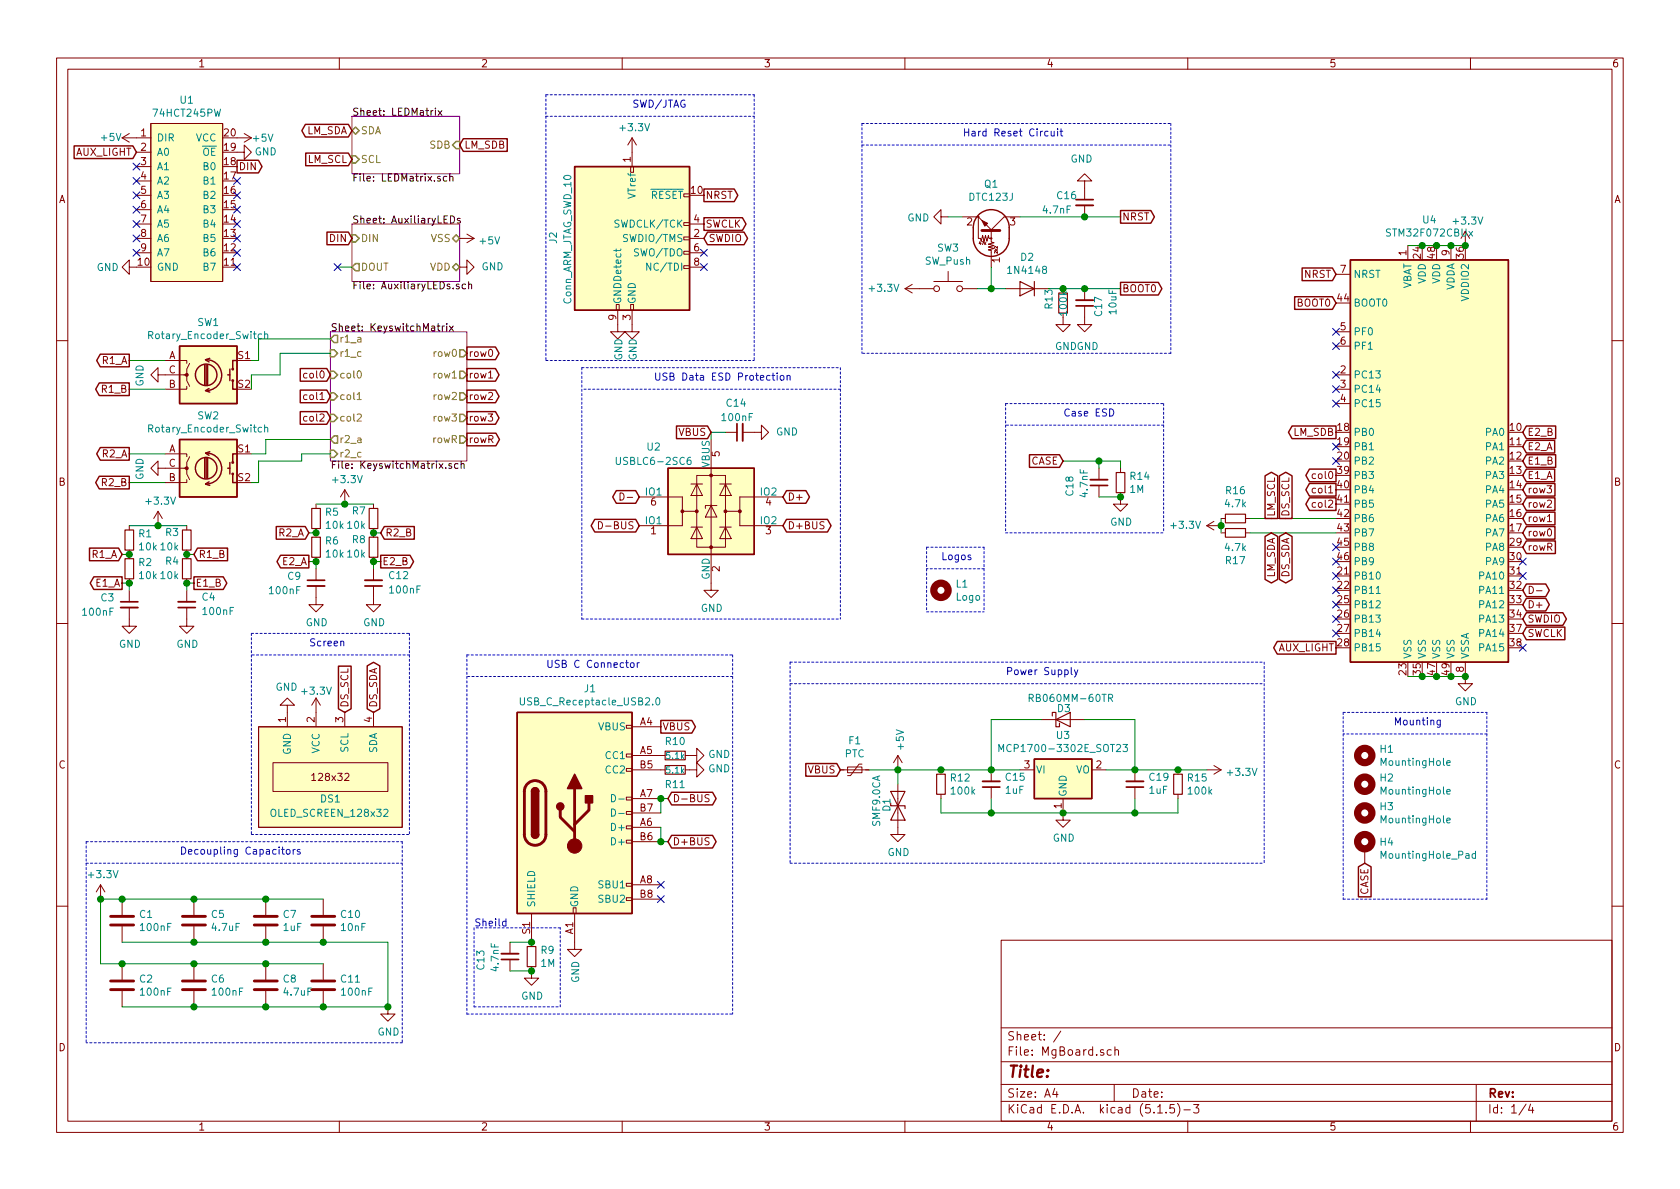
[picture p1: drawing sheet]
<svg xmlns="http://www.w3.org/2000/svg" width="297mm" height="210mm" viewBox="0 0 297 210" stroke-linecap="round" stroke-linejoin="round" font-family="sans-serif">
<g fill="none" stroke="#840000" stroke-width=".18">
<path d="M10 10.3h277v189.9h-277zM12 12.2h273v186.1h-273zM60 10.3v1.9M110 10.3v1.9M160 10.3v1.9M210 10.3v1.9M260 10.3v1.9M21.6 24.4h5.1M21.6 24.4l1.3 .7M22.9 23.6l-1.3 .8M24.1 26.9h2.6M24.1 29.5h2.6"/>
<path d="M24.1 32h2.6M24.1 34.5h2.6M24.1 37.1h2.6M24.1 39.6h2.6M26.7 21.8h12.7v28h-12.7zM41.9 26.9h1.3v-1.3l1.2 1.3-1.2 1.3v-1.3M41.9 24.4h2.5M43.2 23.6l1.2 .8M44.4 24.4l-1.2 .7M111.5 29.5h.5v1h-.5zM111.8 24.4l-.8 1.2M111.8 24.4v5.1"/>
<path d="M111.8 24.4l.7 1.2M120.9 39.4h1v.5h-1zM120.9 34.3h1v.5h-1zM121.9 39.6h2.6M166.4 38.3v-1.2l-1.3 1.2 1.3 1.3v-1.3h1.2M170.2 38.3h2.5M180.3 38.3h-2.8l-2.5 2.6M191.8 32h1.2l-1.2-1.3-1.3 1.3h1.3v3.3M191.8 36.3v2M22.9 47.2v-1.2l-1.3 1.2 1.3 1.3v-1.3h1.2M24.1 42.2h2.6M24.1 44.7h2.6"/>
<path d="M81.3 47.2h1.2v-1.2l1.3 1.2-1.3 1.3v-1.3M81.3 42.2h2.5M82.5 41.4l1.3 .8M83.8 42.2l-1.3 .7M109 53.8h.5v1.1h-.5zM109.2 54.9v3.8h1.3l-1.3 1.2-1.3-1.2h1.3M111.5 53.8h.5v1.1h-.5zM111.8 54.9v3.8h1.2l-1.2 1.2-1.3-1.2h1.3M120.9 44.4h1v.6h-1zM120.9 41.9h1v.5h-1zM120.9 47h1v.5h-1zM121.9 42.2h2.6"/>
<path d="M121.9 44.7h2.6M121.9 47.2h2.6M160 51h5.1M160 51l1.3 .8M161.3 50.3l-1.3 .7M165.1 49.8h5.1M167.6 48v1.8M170.2 51h2.5M175.3 40.9v1.9l.5 .1-1 .3 1 .2-1 .3 1 .2-1 .3 .5 .1v2.9M175.5 40.9l-2.5-2.6v3.9h.4l.1 .5 .2-1 .3 1 .2-1 .3 1 .3-1 .1 .5h.4M177.8 51h7.6M188 55.4v2h1.2l-1.2 1.3-1.3-1.3h1.3"/>
<path d="M188 51v.8M191.8 54.1v3.3h1.2l-1.2 1.3-1.3-1.3h1.3M191.8 51v2.1M236.2 58.7h2.6M236.2 48.5h2.6M248.9 43.4v2.6M256.5 43.4v2.6M259.1 40.9v2.5M10 60.2h2M27.9 66.3v-1.3l-1.2 1.3 1.2 1.3v-1.3h5.1v1l.5 1M29.2 63.7h3.8v.6M33 68.3v.5h-3.8"/>
<path d="M33.5 64.3l-.5 1v1h-.5M86.4 66.8h.7M125.7 77.7v26.7h1.3l-1.3 1.3-1.2-1.3h1.2M128.3 76.4h2M131.3 76.4h3.3v-1.2l1.3 1.2-1.3 1.3v-1.3M236.2 68.8h2.6M236.2 66.3h2.6M236.2 71.4h2.6M236.2 61.2h2.6M285 60.2h2M22.9 93v.7M22.9 97.3v1.5"/>
<path d="M27.9 82.8v-1.3l-1.2 1.3 1.2 1.3v-1.3h5.1v1l.5 1M27.9 90.4l-.7 1.3M27.9 90.4v2.6M27.9 90.4l.8 1.3M29.2 80.3h3.8v.5M33 84.8v.5h-3.8M33 93v.7M33 97.3v1.5M33.5 80.8l-.5 1v1h-.5M55.9 89.1v.8M55.9 93.5v1.5M55.9 98.5v.8"/>
<path d="M61 86.6l-.8 1.3M61 86.6v2.5M61 86.6l.7 1.3M66 89.1v.8M66 93.5v1.5M66 98.5v.8M105.8 92.2a.64 .64 0 0 1 .7 .7 .64 .64 0 0 1-.7 .6zM109.6 87.2a.64 .64 0 0 1 .7 .6 .64 .64 0 0 1-.7 .6zM110.9 88h1M113 87.9h7.6v2.5h2.6M120.6 90.4v2.6h-7.6M122.2 93.2h2"/>
<path d="M122.2 85.6h2M123.2 84.1h5.1v12.7h-5.1zM123.2 93.2l1 2h-2zM123.2 85.6l1 2h-2zM125.7 89.4l1 2h-2zM126.7 89.4h-2v.5M127.3 93.2h2M127.3 85.6h2M128.3 93.2l1 2h-2zM128.3 85.6l1 2h-2zM130.8 90.4v2.6h7.6M138.4 87.9h-7.6v2.5h-2.5"/>
<path d="M194.3 82.8v2M194.3 85.8v2.1M198.1 87.1v2h1.3l-1.3 1.3-1.3-1.3h1.3M198.1 82.8v.8M213.4 93h2.5M213.4 93l1.2 .7M214.6 92.2l-1.2 .8M215.9 91.7h.8M215.9 94.2h.8M220.2 91.7h.8M220.2 94.2h.8M273.6 92.2h.7"/>
<path d="M10 110.3h2M22.9 107.4v3.3h1.2l-1.2 1.3-1.3-1.3h1.3M22.9 102.4v.7M22.9 104.4v2M33 107.4v3.3h1.3l-1.3 1.3-1.3-1.3h1.3M33 102.4v.7M33 104.4v2M55.9 103.6v3.3h1.2l-1.2 1.3-1.3-1.3h1.3M55.9 100.6v2M66 103.6v3.3h1.3l-1.3 1.3-1.2-1.3h1.2M66 100.6v2M259.1 117.1v3.8h1.2l-1.2 1.3-1.3-1.3h1.3"/>
<path d="M270.4 103.7a.64 .64 0 0 1 .7 .6 .64 .64 0 0 1-.7 .6zM271.7 104.5h.9M285 110.3h2M45.7 128.5h25.4v17.8h-25.4zM48.3 134.9h20.3v5h-20.3zM50.8 124.7h1.3l-1.3-1.3-1.3 1.3h1.3v3.8M55.9 123.4v5.1M55.9 123.4l-.8 1.3M55.9 123.4l.7 1.3M61 126v2.5M66 126v2.5M110.7 135.9h1.1v.5h-1.1z"/>
<path d="M110.7 133.3h1.1v.6h-1.1zM110.7 128.3h1.1v.5h-1.1zM111.8 136.1h5.8M111.8 128.5h5M111.8 133.6h5.8M121.2 136.1h2v-1.2l1.3 1.2-1.3 1.3v-1.3M121.2 133.6h2v-1.3l1.3 1.3-1.3 1.3v-1.3M148.6 136.1h5.1M149.9 135.6h2.5v1h-2.5zM152.4 135.1h-.5l-1.5 2.1h-.5M158.7 138.7v8.9h1.3l-1.3 1.2-1.2-1.2h1.2M158.7 133.6v2.5"/>
<path d="M158.7 133.6l-.7 1.3M158.7 133.6l.8 1.3M166.4 136.1v.8M175.3 136.1v2.1M175.3 139.2v2M180.3 136.1h2.6M184.1 127.2h7.7M193 136.1h2.6M200.7 136.1v2.1M200.7 139.2v2M208.3 136.1v.8M213.4 136.1h2.5"/>
<path d="M214.6 135.4l1.3 .7M215.9 136.1l-1.3 .8M17.8 156.5l-.8 1.2M17.8 156.5v2.5M17.8 156.5l.7 1.2M21.6 159v2.8M34.3 159v2.8M47 159v2.8M57.1 159v2.8M110.7 158.7h1.1v.6h-1.1zM110.7 156.2h1.1v.5h-1.1zM110.7 148.6h1.1v.5h-1.1z"/>
<path d="M110.7 146h1.1v.6h-1.1zM110.7 143.5h1.1v.5h-1.1zM110.7 141h1.1v.5h-1.1zM111.8 146.3h5M111.8 141.2h5M111.8 156.5h5M111.8 148.8h5M111.8 143.8h5M111.8 159h5M125.4 140.6l-.5-.1-.3 .3 .2 .3 .5 .2v.4l-.2 .1-.5-.1M166.4 140.5v.7M188 141.2v3.8h1.2l-1.2 1.3-1.3-1.3h1.3"/>
<path d="M208.3 140.5v.7M241.3 150.1v2.5M10 160.2h2M21.6 163.8v2.8M21.6 170.4v2.8M21.6 175.3v2.7M34.3 163.8v2.8M34.3 170.4v2.8M34.3 175.3v2.7M47 163.8v2.8M47 170.4v2.8M47 175.3v2.7"/>
<path d="M57.1 163.8v2.8M57.1 170.4v2.8M57.1 175.3v2.7M68.6 178v1.3h1.2l-1.2 1.3-1.3-1.3h1.3M90.2 166.6v2.1M90.2 169.7v2M94 170.9v2.1h1.2l-1.2 1.2-1.3-1.2h1.3M94 161.5v5.9M101.3 160.5h.6v1h-.6zM101.6 161.5v6.4h1.3l-1.3 1.3-1.3-1.3h1.3M177 166.3h108v32h-108zM285 160.2h2"/>
<path d="M60 198.3v1.9M110 198.3v1.9M160 198.3v1.9M177 194.8h108M177 191.8h108M177 187.8h108M177 181.8h108M186.5 192.5l-.4 1h1M186.8 193v1M187.6 182.3l-1.3 2M196.5 185.7l-.4-.1-.3 .3v.6l.3 .1 .4-.1M197 191.8v3"/>
<path d="M197.1 185.7l.2-.1 .4 .1 .1 .9M197.1 185.1v1.5M204.7 196.8h.8M206.2 196.7v.1M207.6 195.3h-.7l-.1 .7 .2-.1 .5 .1 .2 .2-.1 .5-.2 .1-.6-.1M208.2 195.1a1.71 1.71 0 0 1 0 2.3M209.3 196.3h1.2M210 198.3v1.9M211 195.3h1l-.5 .6 .4 .1v.7l-.2 .1-.7-.1M260 198.3v1.9M261 191.8v6.5M269.8 195.2l-1.2 2"/>
<path d="M270.6 195.2l-.3 1.1h.9M271 195.8v1"/>
<circle cx="173" cy="38.3" r=".13"/>
<circle cx="165.6" cy="51" r=".51"/>
<circle cx="169.7" cy="51" r=".51"/>
<circle cx="175.3" cy="42.2" r=".13"/>
</g>
<path d="M62.2 39.6h19.1v10.2h-19.1zM62.2 20.6h19.1v10.1h-19.1zM58.4 58.7h24.1v22.8h-24.1z" fill="none" stroke="#840084" stroke-width=".18"/>
<g fill="none" stroke="#000" stroke-width=".18">
<path d="M77 19.1v.1M77 19.6v.8M77.5 19.6l.6 .8M78.1 19.6l-.6 .8M79 31.2h-.4l-.2 .2 .1 .6h.5M79.5 31.3l.2-.1h.3l.1 .8M79.5 30.8v1.2M79.7 38.2a.64 .64 0 0 1 .7 .6 .64 .64 0 0 1-.7 .6zM81.4 38.7l-.3-.1-.3 .2 .1 .2 .5 .1v.3h-.6M77.3 57.7h.5M77.5 57.2v1.1l.3 .2M78.2 57.7v.8"/>
<path d="M78.6 57.7h-.3l-.1 .2M79 57.2v.1M79 57.7v.8M79.5 57.7l.6 .8M80.1 57.7l-.6 .8M81.2 50.3l-.4-.1-.1 .2v.2l.5 .1v.3h-.5M82.3 50.3l-.4-.1-.2 .3 .1 .5h.5M82.9 50.4l.1-.2 .3 .1 .1 .8M82.9 49.8v1.3M78.8 82.7v.1M79.8 82h-.3l-.2 .2 .1 .1 .4 .2v.3h-.5M81 82h-.4l-.2 .2 .1 .6h.5"/>
<path d="M81.5 82.1l.2-.1h.3l.1 .8M81.5 81.6v1.2"/>
</g>
<g fill="none" stroke="#848400" stroke-width=".25">
<path d="M62.2 27.6h.7l.6 .6-.6 .6h-.7zM62.9 22.5l.6 .6-.6 .6-.7-.6zM80 25.6l.6-.6h.7v1.3h-.7zM59.1 59.3h.6v1.3h-.6l-.7-.7zM62.2 41.5h.7l.6 .7-.6 .6h-.7zM62.2 47.2l.7-.6h.6v1.3h-.6zM80 42.2l.6-.7 .7 .7-.7 .6zM80 47.2l.6-.6 .7 .6-.7 .7zM58.4 65.7h.7l.6 .6-.6 .6h-.7zM58.4 69.5h.7l.6 .6-.6 .6h-.7zM58.4 73.3h.7l.6 .6-.6 .6h-.7zM58.4 61.8h.7l.6 .7-.6 .6h-.7z"/>
<path d="M58.4 79.6h.7l.6 .7-.6 .6h-.7zM59.1 77.1h.6v1.3h-.6l-.7-.7zM81.3 61.8h.6l.6 .7-.6 .6h-.6zM81.3 65.7h.6l.6 .6-.6 .6h-.6zM81.3 69.5h.6l.6 .6-.6 .6h-.6zM81.3 73.3h.6l.6 .6-.6 .6h-.6zM81.3 77.1h.6l.6 .6-.6 .7h-.6z"/>
</g>
<path d="M63.1 69.7l.4-.3v1.3M63.1 73.3l.5-.1 .2 .1 .1 .3-.1 .2-.7 .7h.8M63.1 70.7h.8M63.3 65.7l.1-.1a.67 .67 0 0 1 .5 .6 .67 .67 0 0 1-.5 .6l-.3-.4z" fill="none" stroke="#848400" stroke-width=".18"/>
<g fill="none" stroke="#840000" stroke-width=".2">
<path d="M180.3 49.8l2.6 1.2-2.6 1.3zM182.9 49.8v2.5M187.2 51.8h1.5v3.6h-1.5zM22.1 98.8h1.5v3.6h-1.5zM22.1 93.7h1.5v3.6h-1.5zM32.3 93.7h1.5v3.6h-1.5zM32.3 98.8h1.5v3.6h-1.5zM55.1 89.9h1.5v3.6h-1.5zM55.1 95h1.5v3.5h-1.5zM65.3 95h1.5v3.5h-1.5zM65.3 89.9h1.5v3.6h-1.5zM197.4 83.6h1.5v3.5h-1.5z"/>
<path d="M216.7 90.9h3.5v1.6h-3.5zM216.7 93.5h3.5v1.5h-3.5zM117.6 135.4h3.6v1.5h-3.6zM117.6 132.8h3.6v1.6h-3.6zM157.5 139.9h2.5l-1.3 2.6zM165.6 136.9h1.5v3.6h-1.5zM186.1 126.6v-.6h.6v2.5h.6v-.6M186.7 127.2l2.5-1.2v2.5zM207.5 136.9h1.5v3.6h-1.5zM157.5 142v.5h2.5v.5M158.7 142.5l1.3 2.5h-2.5zM93.2 167.4h1.5v3.5h-1.5z"/>
</g>
<path d="M190.2 36.3h3.1M190.2 53.1h3.1M131.3 74.9v3.1M192.8 84.8h3M21.3 107.4h3.1M31.5 106.4h3M54.4 103.6h3M64.5 102.6h3.1M173.7 138.2h3.1M199.1 138.2h3.1M88.6 168.7h3.1" fill="none" stroke="#840000" stroke-width=".33"/>
<path d="M190.2 35.3h3.1M190.2 54.1h3.1M130.3 74.9v3.1M192.8 85.8h3M21.3 106.4h3.1M31.5 107.4h3M54.4 102.6h3M64.5 103.6h3.1M173.7 139.2h3.1M199.1 139.2h3.1M88.6 169.7h3.1" fill="none" stroke="#840000" stroke-width=".3"/>
<g fill="none" stroke="#840000" stroke-width=".51">
<path d="M93.1 138.7a1.9 1.9 0 0 1 2.2-.6 1.9 1.9 0 0 1 1.2 1.8v7.7a1.9 1.9 0 0 1-1.9 1.9 1.9 1.9 0 0 1-1.9-1.9v-7.8l.1-.5zM101.6 139.4v10.2M99.1 143.3v1.2l2.5 2.6M104.1 142v1.3l-2.5 2.5M19.6 163.6h4M19.6 162h4M19.6 175h4M19.6 173.5h4M32.3 163.6h4M32.3 162h4M32.3 175h4M32.3 173.5h4"/>
<path d="M45 163.6h4M45 162h4M45 175h4M45 173.5h4M55.1 163.6h4.1M55.1 162h4.1M55.1 175h4.1M55.1 173.5h4.1"/>
</g>
<g fill="none" stroke="#840000" stroke-width=".25">
<path d="M13.1 25.8h10.4l.6 1.1-.6 1.1h-10.4zM41.9 28.3h3.8l.6 1.2-.6 1.1h-3.8zM54 22h7.6l.6 1.1-.6 1.1h-7.6l-.6-1.1zM54.1 27.1h7.5l.6 1.1-.6 1.1h-7.5zM81.9 24.5h7.8v2.3h-7.8l-.6-1.2zM101.6 29.5h20.3v25.4h-20.3zM124.5 38.5h6.8l.6 1.1-.6 1.1h-6.8zM124.5 33.4h5.3l.7 1.1-.7 1.2h-5.3zM173 38a3.2 3.2 0 0 1 3.5-.7 3.2 3.2 0 0 1 1.9 3v1.9a3.2 3.2 0 0 1-3.1 3.1 3.2 3.2 0 0 1-3.2-3.1v-1.9a3 3 0 0 1 .9-2.3zM198.1 37.2h5.4l.6 1.1-.6 1.2h-5.4zM57.8 41h3.8l.6 1.2-.6 1.1h-3.8zM125.1 41h6.4l.7 1.2-.7 1.1h-6.4l-.6-1.1z"/>
<path d="M198.1 49.9h6.7l.6 1.1-.6 1.2h-6.7zM228.9 52.5h6.7l.6 1.1-.6 1.1h-6.7zM230.2 47.4h5.4l.6 1.1-.6 1.1h-5.4zM238.8 46h27.9v71.1h-27.9zM17.6 67.7h5.3v2.2h-5.3l-.7-1.1zM17.7 79.1h5.2v2.3h-5.2l-.6-1.1zM17.7 62.6h5.2v2.3h-5.2l-.6-1.2zM31.7 77.7h10.2v10.2h-10.2zM31.7 61.2h10.2v10.2h-10.2zM36.2 64.5v3.6M36.4 63.6a2.74 2.74 0 0 1 2.8 2.7 2.74 2.74 0 0 1-2.8 2.8M36.4 64.5v3.6"/>
<path d="M36.7 64.5v3.6M37 68.7l-.7 .4 .8 .2M37.1 79.9l-.8 .2 .7 .4M37.1 63.4l-.8 .2 .7 .4M40.3 66.3h.3M40.6 65.3v2M41.1 67.3v1.5h.8M41.9 63.7h-.8v1.6M53.1 69h4.7l.6 1.1-.6 1.1h-4.7zM53.1 72.8h4.7l.6 1.1-.6 1.1h-4.7zM53.1 65.2h4.7l.6 1.1-.6 1.1h-4.7zM82.5 72.8h5.1l.6 1.1-.6 1.1h-5.1z"/>
<path d="M82.5 69h5.1l.6 1.1-.6 1.1h-5.1zM82.5 65.2h5.1l.6 1.1-.6 1.1h-5.1zM82.5 61.4h5.1l.6 1.1-.6 1.1h-5.1zM82.5 76.6h5.2l.6 1.1-.6 1.1h-5.2zM119.6 75.3h5.5l.6 1.1-.6 1.2h-5.5zM228.4 75.3h7.8v2.3h-7.8l-.6-1.2zM269.9 75.3h5.2v2.3h-5.2l-.7-1.2zM269.9 77.9h5v2.2h-5l-.7-1.1zM15.8 96.9h5.2l.6 1.1-.6 1.2h-5.2zM17.6 84.2h5.3v2.3h-5.3l-.7-1.2zM34.9 96.9h5.3v2.3h-5.3l-.6-1.2zM36.2 81v3.6"/>
<path d="M36.4 80.1a2.74 2.74 0 0 1 2.8 2.7 2.74 2.74 0 0 1-2.8 2.8M36.4 81v3.6M36.7 81v3.6M37 85.2l-.7 .4 .8 .2M40.3 82.8h.3M40.6 81.8v2M41.1 83.8v1.5h.8M41.9 80.3h-.8v1.5M48.8 93.1h5.2l.6 1.1-.6 1.1h-5.2zM49.6 98.2h5v2.2h-5l-.6-1.1zM67.3 98.2h5.2l.6 1.1-.6 1.1h-5.2zM67.9 93.1h5.4v2.2h-5.4l-.6-1.1z"/>
<path d="M105.2 91.8h7.2l.6 1.2-.6 1.1h-7.2l-.7-1.1zM109 86.8h3.4l.6 1.1-.6 1.1h-3.4l-.7-1.1zM118.1 82.8h15.2v15.2h-15.2zM139.1 86.8h3.4l.6 1.1-.6 1.1h-3.4l-.7-1.1zM139.1 91.8h7.2l.6 1.2-.6 1.1h-7.2l-.7-1.1zM182 80.4h5.3l.7 1.1-.7 1.1h-5.3zM223.7 84.1l1.1-.6 1.1 .6v7.6h-2.2zM223.7 94.9l1.1-.7 1.1 .7v7.6l-1.1 .6-1.1-.6zM226.2 94.9l1.1-.7 1.1 .7v7.6l-1.1 .6-1.1-.6zM226.2 84.1l1.1-.6 1.1 .6v7.6h-2.2zM231.5 88h4.7v2.3h-4.7l-.6-1.2zM231.5 85.5h4.7v2.2h-4.7l-.6-1.1z"/>
<path d="M231.5 83h4.7v2.2h-4.7l-.6-1.1zM269.9 88h5v2.3h-5l-.7-1.2zM269.9 90.6h5v2.2h-5l-.7-1.1zM269.9 93.1h5v2.2h-5l-.7-1.1zM269.9 85.5h5v2.2h-5l-.7-1.1zM269.9 95.7h5.1v2.2h-5.1l-.7-1.1zM269.9 80.4h5.2v2.2h-5.2l-.7-1.1zM269.9 83h5v2.2h-5l-.7-1.1zM16.6 102h5v2.2h-5l-.6-1.1zM34.3 102h5.2l.6 1.1-.6 1.1h-5.2zM59.8 117.8h2.3v7.5l-1.1 .7-1.2-.7zM64.9 117.7l1.1-.6 1.2 .6v7.6l-1.2 .7-1.1-.7z"/>
<path d="M225.8 113.4h10.4v2.3h-10.4l-.6-1.2zM269.9 103.3h3.4l.6 1.1-.6 1.1h-3.4l-.7-1.1zM269.9 105.8h3.4l.6 1.1-.6 1.1h-3.4l-.7-1.1zM269.9 110.9h6.8v2.2h-6.8l-.7-1.1zM269.9 108.4h6.4l.7 1.1-.7 1.1h-6.4l-.7-1.1zM91.4 126h20.4v35.5h-20.4zM94 139.9a.63 .63 0 0 1 .6-.6 .63 .63 0 0 1 .6 .6M116.8 127.4h5.5l.7 1.1-.7 1.1h-5.5zM142.5 135h5.5l.6 1.1-.6 1.2h-5.5zM182.9 134.2h10.1v7h-10.1zM94 147.6a.63 .63 0 0 0 .6 .6 .63 .63 0 0 0 .6-.6M118.7 140.1h7.3l.6 1.1-.6 1.1h-7.3l-.6-1.1z"/>
<path d="M118.7 147.7h7.3l.6 1.1-.6 1.2h-7.3l-.6-1.2zM240.2 153.3l1.1-.7 1.1 .7v5.3h-2.2z"/>
<circle cx="36.4" cy="66.3" r="1.9"/>
<circle cx="41.1" cy="65.3" r=".13"/>
<circle cx="41.1" cy="67.3" r=".13"/>
<circle cx="36.4" cy="82.8" r="1.9"/>
<circle cx="41.1" cy="83.8" r=".13"/>
<circle cx="41.1" cy="81.8" r=".13"/>
</g>
<path d="M173.6 40.8h3.2z" fill="#840000" stroke="#840000" stroke-width=".51"/>
<g fill="#840000" stroke="#840000" stroke-width=".18">
<path d="M173.6 39l1 .5-.5 .5z"/>
<circle cx="33" cy="82.8" r=".25"/>
<circle cx="33" cy="66.3" r=".25"/>
<circle cx="120.6" cy="90.4" r=".25"/>
<circle cx="123.2" cy="90.4" r=".25"/>
<circle cx="125.7" cy="96.8" r=".25"/>
<circle cx="125.7" cy="84.1" r=".25"/>
<circle cx="128.3" cy="90.4" r=".25"/>
<circle cx="130.8" cy="90.4" r=".25"/>
<circle cx="101.6" cy="149.6" r="1.27"/>
</g>
<g fill="#ffffc2" stroke="#ffffc2" stroke-width=".18">
<path d="M26.7 21.8h12.7v28h-12.7z"/>
<path d="M182.9 134.2h10.1v7h-10.1z"/>
<path d="M31.7 77.7h10.2v10.2h-10.2z"/>
<path d="M31.7 61.2h10.2v10.2h-10.2z"/>
<path d="M45.7 128.5h25.4v17.8h-25.4z"/>
<path d="M118.1 82.8h15.2v15.2h-15.2z"/>
<path d="M91.4 126h20.4v35.5h-20.4z"/>
<path d="M238.8 46h27.9v71.1h-27.9z"/>
<path d="M101.6 29.5h20.3v25.4h-20.3z"/>
</g>
<g fill="none" stroke="#008484" stroke-width=".18">
<path d="M46.3 59.1l-.4-.1-.3 .3 .2 .5h.5M46.8 59.2l.2-.2 .3 .1v.8M46.8 58.6v1.3M108.9 44v.5M109.8 44l-.2 .3h-1.1M115.1 46.5v1.3l-.7-1.3v1.3M46.3 75.6h-.4l-.3 .2 .2 .5h.5M46.8 75.7l.2-.1h.3v.8M46.8 75.1v1.3M109 80.9v1l.2 .2h.4l.1-.2v-1M122.1 80.9h-.4a.87 .87 0 0 0 0 1.2l.4-.1v-.5l-.4-.1-.2 .2M243.3 104.9h.7"/>
<path d="M92 123.4v1l.3 .3 .3-.1 .1-.2v-1M116.1 123.5l.2-.1a.69 .69 0 0 1 .4 .6 .69 .69 0 0 1-.4 .7l-.3-.3v-.2zM176.6 132.9v-1.3l.4 1 .4-1v1.3M182 123.4h.6l.1-.2-.1-.3-.2-.1h-.4v1.2M196 123.4l.7-.1v-.4l-.2-.1h-.5v1.2M196.3 123.4l.4 .6M198.6 131.6h.7l-.4 .5 .4 .2-.1 .6h-.4l-.2-.1M255.8 134.9l.6-.1v-.2l-.4-.1-.2 .2 .1 .6h.5M255.8 140l.6-.1v-.3h-.4l-.2 .2 .1 .6h.5M108.1 140.5a.64 .64 0 0 1 .7 .6 .64 .64 0 0 1-.7 .7zM108.1 143a.64 .64 0 0 1 .7 .7 .64 .64 0 0 1-.7 .6zM109.4 141.3h1"/>
<path d="M109.4 143.8h1M255.8 145.1l.6-.1v-.3h-.4l-.2 .2 .1 .6h.5M260.9 151l-.4-.1-.2 .3 .1 .5h.5M260.9 150.5v1.3"/>
</g>
<g fill="#840000" stroke="#840000" stroke-width=".25">
<path d="M94 147.6h1.2a.63 .63 0 0 1-.6 .6 .63 .63 0 0 1-.6-.6z"/>
<path d="M94.2 139.5a.63 .63 0 0 1 .7-.2 .63 .63 0 0 1 .3 .6h-1.2z"/>
<path d="M94 139.9h1.2v7.7h-1.2z"/>
<path d="M103.5 140.7h1.3v1.3h-1.3z"/>
<path d="M101.6 136.9l1.3 2.5h-2.6z"/>
<circle cx="99.1" cy="142.6" r=".63"/>
</g>
<g fill="none" stroke="#840000" stroke-width="1.3">
<circle cx="166.4" cy="104.4" r="1.27"/>
<circle cx="241.3" cy="133.6" r="1.27"/>
<circle cx="241.3" cy="138.7" r="1.27"/>
<circle cx="241.3" cy="143.8" r="1.27"/>
<circle cx="241.3" cy="148.8" r="1.27"/>
</g>
<g fill="none" stroke="#0000c2" stroke-width=".18" stroke-dasharray=".4 .4">
<path d="M96.5 16.8h36.8M96.5 16.8v46.9M133.3 16.8v46.9M96.5 20.6h36.8M152.4 21.8h54.6M152.4 25.6h54.6M152.4 21.8v40.7M207 21.8v40.7M96.5 63.7h36.8M102.9 65h45.7M102.9 65v44.5M148.6 65v44.5"/>
<path d="M148.6 68.8h-45.7M177.8 71.4h27.9M177.8 71.4v22.8M205.7 71.4v22.8M205.7 75.2h-27.9M207 62.5h-54.6M163.8 96.8h10.2M163.8 96.8v11.4M174 96.8v11.4M177.8 94.2h27.9M44.4 112h28M44.4 112v35.6"/>
<path d="M72.4 115.8h-28M72.4 112v35.6M82.5 115.8h47M82.5 115.8v63.5M102.9 109.5h45.7M129.5 119.6h-47M129.5 115.8v63.5M139.7 117.1h83.8M139.7 117.1v35.5M163.8 108.2h10.2M174 100.6h-10.2M223.5 117.1v35.5"/>
<path d="M139.7 120.9h83.8M237.5 126h25.4M237.5 126v33M262.9 129.8h-25.4M262.9 126v33M15.2 148.8h55.9M15.2 152.6h55.9M15.2 148.8v35.6M44.4 147.6h28M71.1 148.8v35.6M139.7 152.6h83.8M237.5 159h25.4"/>
<path d="M82.5 179.3h47M83.8 178h15.3M83.8 164.1v13.9M99.1 178v-13.9M99.1 164.1h-15.3M71.1 184.4h-55.9"/>
</g>
<g fill="none" stroke="#008400" stroke-width=".18">
<path d="M167.6 38.3h2.6M180.3 38.3h17.8M58.4 59.9h-12.7v3.8h-1.3M59.7 47.2h2.5M172.7 51h5.1M175.3 47.2v3.8M185.4 51h12.7M248.9 43.4h10.2M22.9 63.7h6.3M22.9 68.8h6.3M58.4 62.5h-8.9v3.8h-5.1v2.5M58.4 77.7h-11.4v2.6h-2.6"/>
<path d="M128.3 76.4h-2.6v1.3M21.6 98h1.3M22.9 80.3h6.3M22.9 85.3h6.3M22.9 93h10.1M33 98h1.3M54.6 99.3h1.3v1.3M54.6 94.2h1.3M55.9 89.1h10.1M58.4 80.3h-5.1v1.2h-7.6v3.8h-1.3M66 94.2h1.3M67.3 99.3h-1.3v1.3"/>
<path d="M188 81.5h10.1v1.3M194.3 81.5v1.3M194.3 87.9h3.8M215.9 91.7v2.5M221 94.2h15.2M221 91.7h15.2M21.6 103.1h1.3v1.3M34.3 103.1h-1.3v1.3M248.9 119.6h10.2M153.7 136.1h26.6M158.7 136.1v2.6M184.1 127.2h-8.8v8.9"/>
<path d="M191.8 127.2h8.9v8.9M195.6 136.1h17.8M57.1 159h-39.3v11.4h39.3M116.8 146.3v2.5h1.3M118.1 141.2h-1.3v2.6M166.4 141.2v2.6h41.9v-2.6M175.3 141.2v2.6M200.7 141.2v2.6M21.6 166.6h47v11.4h-47M90.2 171.7h3.8M90.2 166.6h3.8"/>
</g>
<g fill="none" stroke="#0000c2" stroke-width=".18">
<path d="M185.3 23.3l-.4-.1-.2 .2 .1 .6h.5M185.9 23.2v.8h.3l.2-.1M186.4 23.2v.8M187 22.8v.1M187 23.2v.8M187.4 23.2h.5M187.6 22.8v1.1l.3 .1M136.5 66.4h.5M136.7 66v1.1l.3 .1M137.4 66v.1M137.4 66.4v.8M138 66.5l.2-.1h.3l.1 .2-.1 .6h-.3l-.2-.1z"/>
<path d="M139.2 66.5l.1-.1h.3l.1 .8M139.2 66.4v.8M196.2 72.3a.64 .64 0 0 1 .7 .6 .64 .64 0 0 1-.7 .7zM60.2 113.5l.2-.1h.3l.1 .8M111.6 117.2h.3l.2 .1-.1 .7h-.3l-.2-.2zM112.7 117.2v.8M113 117.2l-.3 .2M189.4 118v1.1l.2 .2M190 118.5l.3 .8M190.6 118.5l-.5 1.1-.1 .1M254.7 127.3l-.1 1.2-.2 .1-.3-.1M254.7 127.4l-.4-.1-.2 .3 .1 .5h.5"/>
<path d="M49.8 150.2h.5M50 149.8v1.1l.3 .1M50.7 150.3l.2-.1 .3 .1 .1 .5-.1 .2h-.3l-.2-.1zM51.8 150.2v.8M52.2 150.2l-.3 .1-.1 .1M53 150.3l-.3-.1-.1 .2v.2l.4 .1v.3h-.4M89.5 163l-.4-.1-.3 .2 .2 .6h.5M89.5 162.5v1.2"/>
</g>
<g fill="#008400" stroke="#008400" stroke-width=".25">
<circle cx="55.9" cy="94.2" r=".51"/>
<circle cx="116.8" cy="141.2" r=".51"/>
<circle cx="27.9" cy="93" r=".51"/>
<circle cx="33" cy="103.1" r=".51"/>
<circle cx="22.9" cy="103.1" r=".51"/>
<circle cx="33" cy="98" r=".51"/>
<circle cx="22.9" cy="98" r=".51"/>
<circle cx="215.9" cy="93" r=".51"/>
<circle cx="94" cy="166.6" r=".51"/>
<circle cx="94" cy="171.7" r=".51"/>
<circle cx="254" cy="119.6" r=".51"/>
<circle cx="175.3" cy="136.1" r=".51"/>
<circle cx="251.5" cy="119.6" r=".51"/>
<circle cx="191.8" cy="38.3" r=".51"/>
<circle cx="256.5" cy="43.4" r=".51"/>
<circle cx="191.8" cy="51" r=".51"/>
<circle cx="254" cy="43.4" r=".51"/>
<circle cx="116.8" cy="148.8" r=".51"/>
<circle cx="166.4" cy="136.1" r=".51"/>
<circle cx="200.7" cy="143.8" r=".51"/>
<circle cx="259.1" cy="119.6" r=".51"/>
<circle cx="251.5" cy="43.4" r=".51"/>
<circle cx="208.3" cy="136.1" r=".51"/>
<circle cx="188" cy="143.8" r=".51"/>
<circle cx="175.3" cy="143.8" r=".51"/>
<circle cx="200.7" cy="136.1" r=".51"/>
<circle cx="57.2" cy="166.6" r=".51"/>
<circle cx="198.1" cy="87.9" r=".51"/>
<circle cx="175.3" cy="51" r=".51"/>
<circle cx="61" cy="89.1" r=".51"/>
<circle cx="158.8" cy="136.1" r=".51"/>
<circle cx="194.3" cy="81.5" r=".51"/>
<circle cx="57.2" cy="178" r=".51"/>
<circle cx="21.6" cy="159" r=".51"/>
<circle cx="34.3" cy="159" r=".51"/>
<circle cx="47" cy="159" r=".51"/>
<circle cx="17.8" cy="159" r=".51"/>
<circle cx="21.6" cy="170.4" r=".51"/>
<circle cx="34.3" cy="170.4" r=".51"/>
<circle cx="34.3" cy="166.6" r=".51"/>
<circle cx="66" cy="99.3" r=".51"/>
<circle cx="259.1" cy="43.4" r=".51"/>
<circle cx="256.5" cy="119.6" r=".51"/>
<circle cx="66" cy="94.2" r=".51"/>
<circle cx="188" cy="51" r=".51"/>
<circle cx="47" cy="170.4" r=".51"/>
<circle cx="68.6" cy="178" r=".51"/>
<circle cx="47" cy="178" r=".51"/>
<circle cx="55.9" cy="99.3" r=".51"/>
<circle cx="34.3" cy="178" r=".51"/>
<circle cx="47" cy="166.6" r=".51"/>
</g>
<g fill="none" stroke="#000084" stroke-width=".18">
<path d="M23.5 28.8l1.2 1.3M23.5 39l1.2 1.2M23.5 36.5l1.2 1.2M23.5 31.4l1.2 1.2M23.5 33.9l1.2 1.2M24.7 28.8l-1.2 1.3M24.7 39l-1.2 1.2M24.7 36.5l-1.2 1.2M24.7 31.4l-1.2 1.2M24.7 33.9l-1.2 1.2M41.3 36.5l1.2 1.2M41.3 39l1.2 1.2"/>
<path d="M41.3 33.9l1.2 1.2M41.3 31.4l1.2 1.2M42.5 36.5l-1.2 1.2M42.5 39l-1.2 1.2M42.5 33.9l-1.2 1.2M42.5 31.4l-1.2 1.2M23.5 44.1l1.2 1.2M23.5 41.5l1.2 1.3M24.7 44.1l-1.2 1.2M24.7 41.5l-1.2 1.3M41.3 41.5l1.2 1.3M41.3 44.1l1.2 1.2"/>
<path d="M41.3 46.6l1.2 1.2M42.5 41.5l-1.2 1.3M42.5 44.1l-1.2 1.2M42.5 46.6l-1.2 1.2M59.1 46.6l1.2 1.2M60.3 46.6l-1.2 1.2M123.9 44.1l1.2 1.2M123.9 46.6l1.2 1.2M125.1 44.1l-1.2 1.2M125.1 46.6l-1.2 1.2M235.6 58.1l1.2 1.2M236.8 58.1l-1.2 1.2"/>
<path d="M235.6 78.4l1.2 1.2M235.6 60.6l1.2 1.2M235.6 65.7l1.2 1.2M235.6 68.2l1.2 1.2M235.6 70.8l1.2 1.2M236.8 78.4l-1.2 1.2M236.8 60.6l-1.2 1.2M236.8 65.7l-1.2 1.2M236.8 68.2l-1.2 1.2M236.8 70.8l-1.2 1.2M235.6 96.2l1.2 1.2M235.6 80.9l1.2 1.2"/>
<path d="M235.6 98.7l1.2 1.2M236.8 96.2l-1.2 1.2M236.8 80.9l-1.2 1.2M236.8 98.7l-1.2 1.2M268.6 98.7l1.2 1.2M269.8 98.7l-1.2 1.2M235.6 108.9l1.2 1.2M235.6 101.2l1.2 1.3M235.6 111.4l1.2 1.2M235.6 106.3l1.2 1.2M235.6 103.8l1.2 1.2M236.8 108.9l-1.2 1.2"/>
<path d="M236.8 101.2l-1.2 1.3M236.8 111.4l-1.2 1.2M236.8 106.3l-1.2 1.2M236.8 103.8l-1.2 1.2M268.6 101.2l1.2 1.3M268.6 113.9l1.2 1.3M269.8 101.2l-1.2 1.3M269.8 113.9l-1.2 1.3M116.2 158.4l1.2 1.2M116.2 155.8l1.2 1.3M117.4 158.4l-1.2 1.2M117.4 155.8l-1.2 1.3"/>
</g>
<text font-size="2.8" fill="#840000" x="178" y="190.5">Title:</text>
<g font-size="2.1" fill="#840000">
<text x="178" y="184">Sheet: /</text>
<text x="178" y="186.7">File: MgBoard.sch</text>
<text x="178" y="196.9">KiCad E.D.A. kicad (5.1.5)-3</text>
<text x="178" y="194.1">Size: A4</text>
<text x="200" y="194.1">Date:</text>
<text x="263" y="194.1">Rev:</text>
<text x="263" y="196.9">Id: 1/4</text>
</g>
<g font-size="1.8" fill="#840000">
<text x="35" y="11.9">1</text>
<text x="85" y="11.9">2</text>
<text x="135" y="11.9">3</text>
<text x="185" y="11.9">4</text>
<text x="235" y="11.9">5</text>
<text x="285" y="11.9">6</text>
<text x="54.2" y="23.7">LM_SDA</text>
<text x="13.3" y="27.6">AUX_LIGHT</text>
<text x="24.9" y="24.1">1</text>
<text x="24.9" y="26.7">2</text>
<text x="24.9" y="29.2">3</text>
<text x="39.7" y="29.2">18</text>
<text x="39.7" y="26.7">19</text>
<text x="39.7" y="24.1">20</text>
<text x="54.4" y="28.8">LM_SCL</text>
<text x="82.1" y="26.3">LM_SDB</text>
<text x="111.5" y="28.7" transform="rotate(-90 111.5 28.7)">1</text>
<text x="10.4" y="35.9">A</text>
<text x="24.9" y="31.7">4</text>
<text x="24.9" y="34.3">5</text>
<text x="39.7" y="34.3">16</text>
<text x="39.7" y="31.7">17</text>
<text x="42.2" y="30.1">DIN</text>
<text x="122.2" y="34.3">10</text>
<text x="124.7" y="35.2">NRST</text>
<text x="285.4" y="35.9">A</text>
<text x="24.9" y="36.8">6</text>
<text x="24.9" y="39.4">7</text>
<text x="24.9" y="41.9">8</text>
<text x="39.7" y="41.9">13</text>
<text x="39.7" y="39.4">14</text>
<text x="39.7" y="36.8">15</text>
<text x="122.7" y="41.9">2</text>
<text x="122.7" y="39.4">4</text>
<text x="124.7" y="40.3">SWCLK</text>
<text x="171" y="39.9">2</text>
<text x="178.6" y="39.9">3</text>
<text x="198.4" y="39">NRST</text>
<text x="24.4" y="47">10</text>
<text x="24.9" y="44.4">9</text>
<text x="39.7" y="47">11</text>
<text x="39.7" y="44.4">12</text>
<text x="58.4" y="42.8">DIN</text>
<text x="122.7" y="44.4">6</text>
<text x="122.7" y="47">8</text>
<text x="125.2" y="42.8">SWDIO</text>
<text x="176.8" y="46.5" transform="rotate(-90 176.8 46.5)">1</text>
<text x="248.7" y="45.2" transform="rotate(-90 248.7 45.2)">1</text>
<text x="251.2" y="45.7" transform="rotate(-90 251.2 45.7)">24</text>
<text x="253.7" y="45.7" transform="rotate(-90 253.7 45.7)">48</text>
<text x="256.3" y="45.2" transform="rotate(-90 256.3 45.2)">9</text>
<text x="258.8" y="45.7" transform="rotate(-90 258.8 45.7)">36</text>
<text x="198.4" y="51.7">BOOT0</text>
<text x="230.6" y="49.1">NRST</text>
<text x="236.5" y="53.3">44</text>
<text x="237" y="48.3">7</text>
<text x="109" y="56.6" transform="rotate(-90 109 56.6)">9</text>
<text x="111.5" y="56.6" transform="rotate(-90 111.5 56.6)">3</text>
<text x="229.3" y="54.2">BOOT0</text>
<text x="237" y="58.4">5</text>
<text x="18.1" y="64.4">R1_A</text>
<text x="29.8" y="63.5">A</text>
<text x="42.1" y="63.5">S1</text>
<text x="82.8" y="63.1">row0</text>
<text x="237" y="61">6</text>
<text x="18.1" y="69.5">R1_B</text>
<text x="29.8" y="68.6">B</text>
<text x="29.8" y="66">C</text>
<text x="42.1" y="68.6">S2</text>
<text x="54.1" y="70.7">col1</text>
<text x="54.1" y="66.9">col0</text>
<text x="82.8" y="70.7">row2</text>
<text x="82.8" y="66.9">row1</text>
<text x="237" y="66">2</text>
<text x="237" y="68.6">3</text>
<text x="237" y="71.1">4</text>
<text x="54.1" y="74.5">col2</text>
<text x="82.8" y="74.5">row3</text>
<text x="120" y="77.1">VBUS</text>
<text x="228.7" y="77.1">LM_SDB</text>
<text x="236.5" y="76.2">18</text>
<text x="267" y="76.2">10</text>
<text x="270" y="77.1">E2_B</text>
<text x="18.1" y="80.9">R2_A</text>
<text x="29.8" y="80">A</text>
<text x="29.8" y="82.5">C</text>
<text x="42.1" y="80">S1</text>
<text x="82.8" y="78.4">rowR</text>
<text x="127.3" y="80.7" transform="rotate(-90 127.3 80.7)">5</text>
<text x="182.3" y="82.2">CASE</text>
<text x="236.5" y="78.7">19</text>
<text x="236.5" y="81.3">20</text>
<text x="236.5" y="83.8">39</text>
<text x="267" y="78.7">11</text>
<text x="267" y="81.3">12</text>
<text x="267" y="83.8">13</text>
<text x="270" y="79.6">E2_A</text>
<text x="270" y="82.2">E1_B</text>
<text x="10.4" y="85.9">B</text>
<text x="18.1" y="86">R2_B</text>
<text x="29.8" y="85.1">B</text>
<text x="42.1" y="85.1">S2</text>
<text x="115.1" y="89.4">6</text>
<text x="135.4" y="89.4">4</text>
<text x="139.2" y="88.5">D+</text>
<text x="232.4" y="89.8">col2</text>
<text x="232.4" y="87.2">col1</text>
<text x="232.4" y="84.7">col0</text>
<text x="236.5" y="86.4">40</text>
<text x="236.5" y="88.9">41</text>
<text x="267" y="86.4">14</text>
<text x="267" y="88.9">15</text>
<text x="270" y="89.8">row2</text>
<text x="270" y="87.2">row3</text>
<text x="270" y="84.7">E1_A</text>
<text x="285.4" y="85.9">B</text>
<text x="49.3" y="94.9">R2_A</text>
<text x="68.1" y="94.9">R2_B</text>
<text x="106.7" y="93.6">D-BUS</text>
<text x="115.1" y="94.5">1</text>
<text x="135.4" y="94.5">3</text>
<text x="139.2" y="93.6">D+BUS</text>
<text x="225.4" y="91.4" transform="rotate(-90 225.4 91.4)">LM_SCL</text>
<text x="228" y="91.4" transform="rotate(-90 228 91.4)">DS_SCL</text>
<text x="236.5" y="91.4">42</text>
<text x="236.5" y="94">43</text>
<text x="267" y="91.4">16</text>
<text x="267" y="94">17</text>
<text x="270" y="92.3">row1</text>
<text x="270" y="94.9">row0</text>
<text x="16.3" y="98.7">R1_A</text>
<text x="35.1" y="98.7">R1_B</text>
<text x="49.9" y="99.9">E2_A</text>
<text x="67.6" y="99.9">E2_B</text>
<text x="127.3" y="101.1" transform="rotate(-90 127.3 101.1)">2</text>
<text x="236.5" y="101.6">21</text>
<text x="236.5" y="96.5">45</text>
<text x="236.5" y="99.1">46</text>
<text x="267" y="96.5">29</text>
<text x="267" y="99.1">30</text>
<text x="267" y="101.6">31</text>
<text x="270" y="97.4">rowR</text>
<text x="16.9" y="103.8">E1_A</text>
<text x="34.5" y="103.8">E1_B</text>
<text x="225.4" y="102.3" transform="rotate(-90 225.4 102.3)">LM_SDA</text>
<text x="228" y="102.2" transform="rotate(-90 228 102.2)">DS_SDA</text>
<text x="236.5" y="104.1">22</text>
<text x="236.5" y="106.7">25</text>
<text x="267" y="104.1">32</text>
<text x="267" y="106.7">33</text>
<text x="270" y="107.6">D+</text>
<text x="236.5" y="109.2">26</text>
<text x="236.5" y="111.8">27</text>
<text x="267" y="109.2">34</text>
<text x="267" y="111.8">37</text>
<text x="270" y="112.6">SWCLK</text>
<text x="270" y="110.1">SWDIO</text>
<text x="225.9" y="115.2">AUX_LIGHT</text>
<text x="236.5" y="114.3">28</text>
<text x="248.7" y="119.3" transform="rotate(-90 248.7 119.3)">23</text>
<text x="251.2" y="119.3" transform="rotate(-90 251.2 119.3)">35</text>
<text x="253.7" y="119.3" transform="rotate(-90 253.7 119.3)">47</text>
<text x="256.3" y="119.3" transform="rotate(-90 256.3 119.3)">49</text>
<text x="258.8" y="118.8" transform="rotate(-90 258.8 118.8)">8</text>
<text x="267" y="114.3">38</text>
<text x="61.6" y="125.2" transform="rotate(-90 61.6 125.2)">DS_SCL</text>
<text x="66.7" y="125.2" transform="rotate(-90 66.7 125.2)">DS_SDA</text>
<text x="50.5" y="127.7" transform="rotate(-90 50.5 127.7)">1</text>
<text x="55.6" y="127.7" transform="rotate(-90 55.6 127.7)">2</text>
<text x="60.7" y="127.7" transform="rotate(-90 60.7 127.7)">3</text>
<text x="65.8" y="127.7" transform="rotate(-90 65.8 127.7)">4</text>
<text x="113.2" y="128.3">A4</text>
<text x="117.1" y="129.2">VBUS</text>
<text x="10.4" y="135.9">C</text>
<text x="113.2" y="133.3">A5</text>
<text x="113.2" y="135.9">B5</text>
<text x="142.9" y="136.8">VBUS</text>
<text x="181.1" y="135.9">3</text>
<text x="193.8" y="135.9">2</text>
<text x="285.4" y="135.9">C</text>
<text x="55.5" y="138.1">128x32</text>
<text x="113.2" y="141">A7</text>
<text x="113.2" y="143.5">B7</text>
<text x="118.9" y="141.9">D-BUS</text>
<text x="187.7" y="143" transform="rotate(-90 187.7 143)">1</text>
<text x="113.2" y="146">A6</text>
<text x="113.2" y="148.6">B6</text>
<text x="118.9" y="149.5">D+BUS</text>
<text x="113.2" y="156.2">A8</text>
<text x="113.2" y="158.7">B8</text>
<text x="241.9" y="158.3" transform="rotate(-90 241.9 158.3)">CASE</text>
<text x="93.7" y="165.1" transform="rotate(-90 93.7 165.1)">S1</text>
<text x="101.3" y="165.2" transform="rotate(-90 101.3 165.2)">A1</text>
<text x="10.4" y="185.9">D</text>
<text x="285.4" y="185.9">D</text>
<text x="35" y="199.9">1</text>
<text x="85" y="199.9">2</text>
<text x="135" y="199.9">3</text>
<text x="185" y="199.9">4</text>
<text x="235" y="199.9">5</text>
<text x="285" y="199.9">6</text>
</g>
<g font-size="1.8" fill="#008484">
<text x="27.3" y="20.6">74HCT245PW</text>
<text x="31.9" y="18.3">U1</text>
<text x="109.8" y="23.2">+3.3V</text>
<text x="18" y="24.9">+5V</text>
<text x="27.7" y="25">DIR</text>
<text x="27.7" y="27.6">A0</text>
<text x="34.6" y="25">VCC</text>
<text x="35.8" y="27.6">OE</text>
<text x="44.9" y="25.1">+5V</text>
<text x="45" y="27.5">GND</text>
<text x="189.3" y="28.7">GND</text>
<text x="27.7" y="30.1">A1</text>
<text x="27.7" y="32.6">A2</text>
<text x="27.7" y="35.2">A3</text>
<text x="36.1" y="35.2">B2</text>
<text x="36.1" y="32.6">B1</text>
<text x="36.1" y="30.1">B0</text>
<text x="112.4" y="35" transform="rotate(-90 112.4 35)">VTref</text>
<text x="115" y="35.2">RESET</text>
<text x="171.5" y="35.5">DTC123J</text>
<text x="174.1" y="33.2">Q1</text>
<text x="187" y="35.2">C16</text>
<text x="27.7" y="37.7">A4</text>
<text x="27.7" y="40.3">A5</text>
<text x="36.1" y="40.3">B4</text>
<text x="36.1" y="37.7">B3</text>
<text x="109" y="40.3">SWDCLK/TCK</text>
<text x="160.4" y="39.2">GND</text>
<text x="184.5" y="37.8">4.7nF</text>
<text x="245.5" y="41.8">STM32F072CBUx</text>
<text x="251.6" y="39.5">U4</text>
<text x="257.1" y="39.7">+3.3V</text>
<text x="17.1" y="47.9">GND</text>
<text x="27.7" y="47.9">GND</text>
<text x="27.7" y="42.8">A6</text>
<text x="27.7" y="45.3">A7</text>
<text x="36.1" y="47.9">B7</text>
<text x="36.1" y="45.3">B6</text>
<text x="36.1" y="42.8">B5</text>
<text x="84.9" y="43.2">+5V</text>
<text x="85.1" y="47.8">GND</text>
<text x="98.5" y="43" transform="rotate(-90 98.5 43)">J2</text>
<text x="110.7" y="42.8">SWDIO/TMS</text>
<text x="112.4" y="45.3">SWO/TDO</text>
<text x="115" y="47.9">NC/TDI</text>
<text x="163.6" y="46.8">SW_Push</text>
<text x="165.7" y="44.5">SW3</text>
<text x="180.5" y="46.1">D2</text>
<text x="101" y="53.9" transform="rotate(-90 101 53.9)">Conn_ARM_JTAG_SWD_10</text>
<text x="109.9" y="53.8" transform="rotate(-90 109.9 53.8)">GNDDetect</text>
<text x="112.4" y="53.8" transform="rotate(-90 112.4 53.8)">GND</text>
<text x="153.9" y="51.6">+3.3V</text>
<text x="178.5" y="48.4">1N4148</text>
<text x="239.3" y="49.1">NRST</text>
<text x="249.6" y="51.3" transform="rotate(-90 249.6 51.3)">VBAT</text>
<text x="252.1" y="50.2" transform="rotate(-90 252.1 50.2)">VDD</text>
<text x="254.6" y="50.2" transform="rotate(-90 254.6 50.2)">VDD</text>
<text x="257.2" y="51.5" transform="rotate(-90 257.2 51.5)">VDDA</text>
<text x="259.7" y="53.1" transform="rotate(-90 259.7 53.1)">VDDIO2</text>
<text x="26.7" y="60">Rotary_Encoder_Switch</text>
<text x="34.9" y="57.7">SW1</text>
<text x="186.1" y="54.6" transform="rotate(-90 186.1 54.6)">R13</text>
<text x="188.6" y="55.7" transform="rotate(-90 188.6 55.7)">100k</text>
<text x="194.9" y="55.8" transform="rotate(-90 194.9 55.8)">C17</text>
<text x="197.4" y="55.5" transform="rotate(-90 197.4 55.5)">10uF</text>
<text x="239.3" y="54.2">BOOT0</text>
<text x="239.3" y="59.3">PF0</text>
<text x="110" y="63.7" transform="rotate(-90 110 63.7)">GND</text>
<text x="112.6" y="63.7" transform="rotate(-90 112.6 63.7)">GND</text>
<text x="186.5" y="61.9">GNDGND</text>
<text x="239.3" y="61.8">PF1</text>
<text x="25.4" y="68.4" transform="rotate(-90 25.4 68.4)">GND</text>
<text x="128.5" y="71.9">C14</text>
<text x="239.3" y="66.9">PC13</text>
<text x="239.3" y="69.5">PC14</text>
<text x="26.7" y="76.5">Rotary_Encoder_Switch</text>
<text x="34.9" y="74.2">SW2</text>
<text x="127.8" y="74.5">100nF</text>
<text x="137.2" y="77">GND</text>
<text x="239.3" y="77.1">PB0</text>
<text x="239.3" y="72">PC15</text>
<text x="262.8" y="77.1">PA0</text>
<text x="109.5" y="82.2">USBLC6-2SC6</text>
<text x="114.5" y="79.7">U2</text>
<text x="125.5" y="82.7" transform="rotate(-90 125.5 82.7)">VBUS</text>
<text x="239.3" y="79.6">PB1</text>
<text x="239.3" y="82.2">PB2</text>
<text x="262.8" y="79.6">PA1</text>
<text x="262.8" y="82.2">PA2</text>
<text x="25.4" y="84.9" transform="rotate(-90 25.4 84.9)">GND</text>
<text x="26" y="89.2">+3.3V</text>
<text x="59" y="85.4">+3.3V</text>
<text x="114.1" y="87.6">IO1</text>
<text x="134.5" y="87.6">IO2</text>
<text x="189.8" y="87.6" transform="rotate(-90 189.8 87.6)">C18</text>
<text x="192.3" y="87.8" transform="rotate(-90 192.3 87.8)">4.7nF</text>
<text x="199.8" y="87.2">1M</text>
<text x="199.9" y="84.9">R14</text>
<text x="216.7" y="89.7">4.7k</text>
<text x="216.8" y="87.4">R16</text>
<text x="239.3" y="84.7">PB3</text>
<text x="239.3" y="87.2">PB4</text>
<text x="239.3" y="89.8">PB5</text>
<text x="262.8" y="84.7">PA3</text>
<text x="262.8" y="87.2">PA4</text>
<text x="262.8" y="89.8">PA5</text>
<text x="24.6" y="95">R1</text>
<text x="29.3" y="94.8">R3</text>
<text x="57.6" y="91.2">R5</text>
<text x="57.7" y="93.5">10k 10k</text>
<text x="62.3" y="91">R7</text>
<text x="114.1" y="92.7">IO1</text>
<text x="134.5" y="92.7">IO2</text>
<text x="196.3" y="93">GND</text>
<text x="207.2" y="93.5">+3.3V</text>
<text x="239.3" y="92.3">PB6</text>
<text x="239.3" y="94.9">PB7</text>
<text x="262.8" y="92.3">PA6</text>
<text x="262.8" y="94.9">PA7</text>
<text x="24.6" y="100.1">R2</text>
<text x="24.7" y="97.3">10k 10k</text>
<text x="29.3" y="99.9">R4</text>
<text x="57.6" y="96.3">R6</text>
<text x="57.7" y="98.6">10k 10k</text>
<text x="62.3" y="96.1">R8</text>
<text x="216.7" y="97.5">4.7k</text>
<text x="216.8" y="99.8">R17</text>
<text x="239.3" y="97.4">PB8</text>
<text x="239.3" y="99.9">PB9</text>
<text x="262.8" y="97.4">PA8</text>
<text x="262.8" y="99.9">PA9</text>
<text x="17.9" y="106.3">C3</text>
<text x="24.7" y="102.4">10k 10k</text>
<text x="35.8" y="106.2">C4</text>
<text x="47.8" y="105.1">100nF</text>
<text x="50.9" y="102.5">C9</text>
<text x="68.9" y="102.4">C12</text>
<text x="69" y="104.9">100nF</text>
<text x="125.5" y="102.5" transform="rotate(-90 125.5 102.5)">GND</text>
<text x="169.1" y="106.2">Logo</text>
<text x="169.1" y="103.9">L1</text>
<text x="239.3" y="102.5">PB10</text>
<text x="239.3" y="105">PB11</text>
<text x="239.3" y="107.6">PB12</text>
<text x="261.8" y="102.5">PA10</text>
<text x="261.8" y="105">PA11</text>
<text x="261.8" y="107.6">PA12</text>
<text x="14.8" y="108.9">100nF</text>
<text x="36" y="108.8">100nF</text>
<text x="54.1" y="110.7">GND</text>
<text x="64.2" y="110.7">GND</text>
<text x="123.9" y="108.2">GND</text>
<text x="239.3" y="110.1">PB13</text>
<text x="239.3" y="112.6">PB14</text>
<text x="261.8" y="110.1">PA13</text>
<text x="261.8" y="112.6">PA14</text>
<text x="21" y="114.5">GND</text>
<text x="31.2" y="114.5">GND</text>
<text x="239.3" y="115.2">PB15</text>
<text x="249.6" y="116.6" transform="rotate(-90 249.6 116.6)">VSS</text>
<text x="252.1" y="116.6" transform="rotate(-90 252.1 116.6)">VSS</text>
<text x="254.6" y="116.6" transform="rotate(-90 254.6 116.6)">VSS</text>
<text x="257.2" y="116.6" transform="rotate(-90 257.2 116.6)">VSS</text>
<text x="259.7" y="116.6" transform="rotate(-90 259.7 116.6)">VSSA</text>
<text x="261.8" y="115.2">PA15</text>
<text x="48.7" y="122.1">GND</text>
<text x="53.5" y="122.9">+3.3V</text>
<text x="92.6" y="124.7">USB_C_Receptacle_USB2.0</text>
<text x="103.4" y="122.4">J1</text>
<text x="182.7" y="124.1">RB060MM-60TR</text>
<text x="187" y="125.9">D3</text>
<text x="257.3" y="124.7">GND</text>
<text x="105.8" y="129.2">VBUS</text>
<text x="117.8" y="131.7">R10</text>
<text x="150.1" y="131.6">F1</text>
<text x="186.8" y="130.7">U3</text>
<text x="51.4" y="133.5" transform="rotate(-90 51.4 133.5)">GND</text>
<text x="56.5" y="133.3" transform="rotate(-90 56.5 133.3)">VCC</text>
<text x="61.6" y="133.1" transform="rotate(-90 61.6 133.1)">SCL</text>
<text x="66.7" y="133.3" transform="rotate(-90 66.7 133.3)">SDA</text>
<text x="107.2" y="134.2">CC1</text>
<text x="107.2" y="136.8">CC2</text>
<text x="125.2" y="136.6">GND</text>
<text x="125.2" y="134">GND</text>
<text x="149.4" y="133.9">PTC</text>
<text x="159.8" y="132.5" transform="rotate(-90 159.8 132.5)">+5V</text>
<text x="177.9" y="133">MCP1700-3302E_SOT23</text>
<text x="183.1" y="136.8">VI</text>
<text x="190.2" y="136.8">VO</text>
<text x="217.2" y="137.2">+3.3V</text>
<text x="244.1" y="133.1">H1</text>
<text x="244.4" y="135.4">MountingHole</text>
<text x="56.7" y="141.9">DS1</text>
<text x="117.8" y="139.4">R11</text>
<text x="157.4" y="143.5" transform="rotate(-90 157.4 143.5)">D1</text>
<text x="168.1" y="138.2">R12</text>
<text x="168.3" y="140.5">100k</text>
<text x="177.8" y="140.4">1uF</text>
<text x="177.9" y="138.1">C15</text>
<text x="188.6" y="141" transform="rotate(-90 188.6 141)">GND</text>
<text x="203.2" y="140.4">1uF</text>
<text x="203.3" y="138.1">C19</text>
<text x="210.1" y="138.2">R15</text>
<text x="210.2" y="140.5">100k</text>
<text x="244.1" y="138.2">H2</text>
<text x="244.1" y="143.3">H3</text>
<text x="244.4" y="140.5">MountingHole</text>
<text x="48.2" y="144.4">OLED_SCREEN_128x32</text>
<text x="108.4" y="146.9">D+</text>
<text x="108.4" y="149.5">D+</text>
<text x="155.6" y="146" transform="rotate(-90 155.6 146)">SMF9.0CA</text>
<text x="186.1" y="148.8">GND</text>
<text x="244.1" y="149.5">H4</text>
<text x="244.4" y="145.6">MountingHole</text>
<text x="15.8" y="155.3">+3.3V</text>
<text x="156.9" y="151.4">GND</text>
<text x="244.6" y="151.9">MountingHole_Pad</text>
<text x="94.6" y="160.5" transform="rotate(-90 94.6 160.5)">SHIELD</text>
<text x="102.2" y="160.5" transform="rotate(-90 102.2 160.5)">GND</text>
<text x="106" y="157.1">SBU1</text>
<text x="106" y="159.6">SBU2</text>
<text x="24.7" y="162.3">C1</text>
<text x="25" y="164.6">100nF</text>
<text x="37.4" y="162.3">C5</text>
<text x="37.6" y="164.6">4.7uF</text>
<text x="50.1" y="162.3">C7</text>
<text x="50.1" y="164.6">1uF</text>
<text x="60.4" y="162.3">C10</text>
<text x="60.4" y="164.6">10nF</text>
<text x="24.7" y="173.8">C2</text>
<text x="37.4" y="173.8">C6</text>
<text x="50.1" y="173.8">C8</text>
<text x="60.4" y="173.8">C11</text>
<text x="85.6" y="171.4" transform="rotate(-90 85.6 171.4)">C13</text>
<text x="88.2" y="171.6" transform="rotate(-90 88.2 171.6)">4.7nF</text>
<text x="95.7" y="171">1M</text>
<text x="95.7" y="168.7">R9</text>
<text x="102.4" y="173.8" transform="rotate(-90 102.4 173.8)">GND</text>
<text x="25" y="176.1">100nF</text>
<text x="37.7" y="176.1">100nF</text>
<text x="50.3" y="176.1">4.7uF</text>
<text x="60.5" y="176.1">100nF</text>
<text x="92.2" y="176.8">GND</text>
<text x="66.8" y="183.1">GND</text>
</g>
<g font-size="1.8">
<text x="62.2" y="20.5">Sheet: LEDMatrix</text>
<text x="62.2" y="32.1">File: LEDMatrix.sch</text>
<text x="62.2" y="39.5">Sheet: AuxiliaryLEDs</text>
<text x="62.2" y="51.1">File: AuxiliaryLEDs.sch</text>
<text x="58.4" y="58.6">Sheet: KeyswitchMatrix</text>
<text x="58.4" y="82.9">File: KeyswitchMatrix.sch</text>
</g>
<g font-size="1.8" fill="#848400">
<text x="63.8" y="23.7">SDA</text>
<text x="63.8" y="28.8">SCL</text>
<text x="76" y="26.3">SDB</text>
<text x="63.8" y="42.8">DIN</text>
<text x="63.8" y="47.9">DOUT</text>
<text x="76" y="47.9">VDD</text>
<text x="76.2" y="42.8">VSS</text>
<text x="59.9" y="60.6">r1_a</text>
<text x="59.9" y="63.1">r1_c</text>
<text x="76.9" y="63.1">row0</text>
<text x="59.9" y="66.9">col0</text>
<text x="59.9" y="70.7">col1</text>
<text x="76.9" y="66.9">row1</text>
<text x="76.9" y="70.7">row2</text>
<text x="59.9" y="74.5">col2</text>
<text x="76.9" y="74.5">row3</text>
<text x="59.9" y="80.9">r2_c</text>
<text x="59.9" y="78.4">r2_a</text>
<text x="76.6" y="78.4">rowR</text>
</g>
<g font-size="1.8" fill="#0000c2">
<text x="111.8" y="19">SWD/JTAG</text>
<text x="170.2" y="24.1">Hard Reset Circuit</text>
<text x="115.6" y="67.3">USB Data ESD Protection</text>
<text x="188" y="73.7">Case ESD</text>
<text x="166.4" y="99.1">Logos</text>
<text x="54.6" y="114.3">Screen</text>
<text x="96.5" y="118.1">USB C Connector</text>
<text x="177.8" y="119.4">Power Supply</text>
<text x="246.4" y="128.3">Mounting</text>
<text x="31.7" y="151.1">Decoupling Capacitors</text>
<text x="83.8" y="163.8">Sheild</text>
</g>
<g font-size="1.5" fill="#008484">
<text x="117.9" y="136.7">5.1k</text>
<text x="117.9" y="134.2">5.1k</text>
</g>
<g font-size=".7" fill="#840000">
<text x="173.2" y="43.3">47k</text>
<text x="176.4" y="44.8" transform="rotate(-90 176.4 44.8)">2k2</text>
</g>
</svg>
